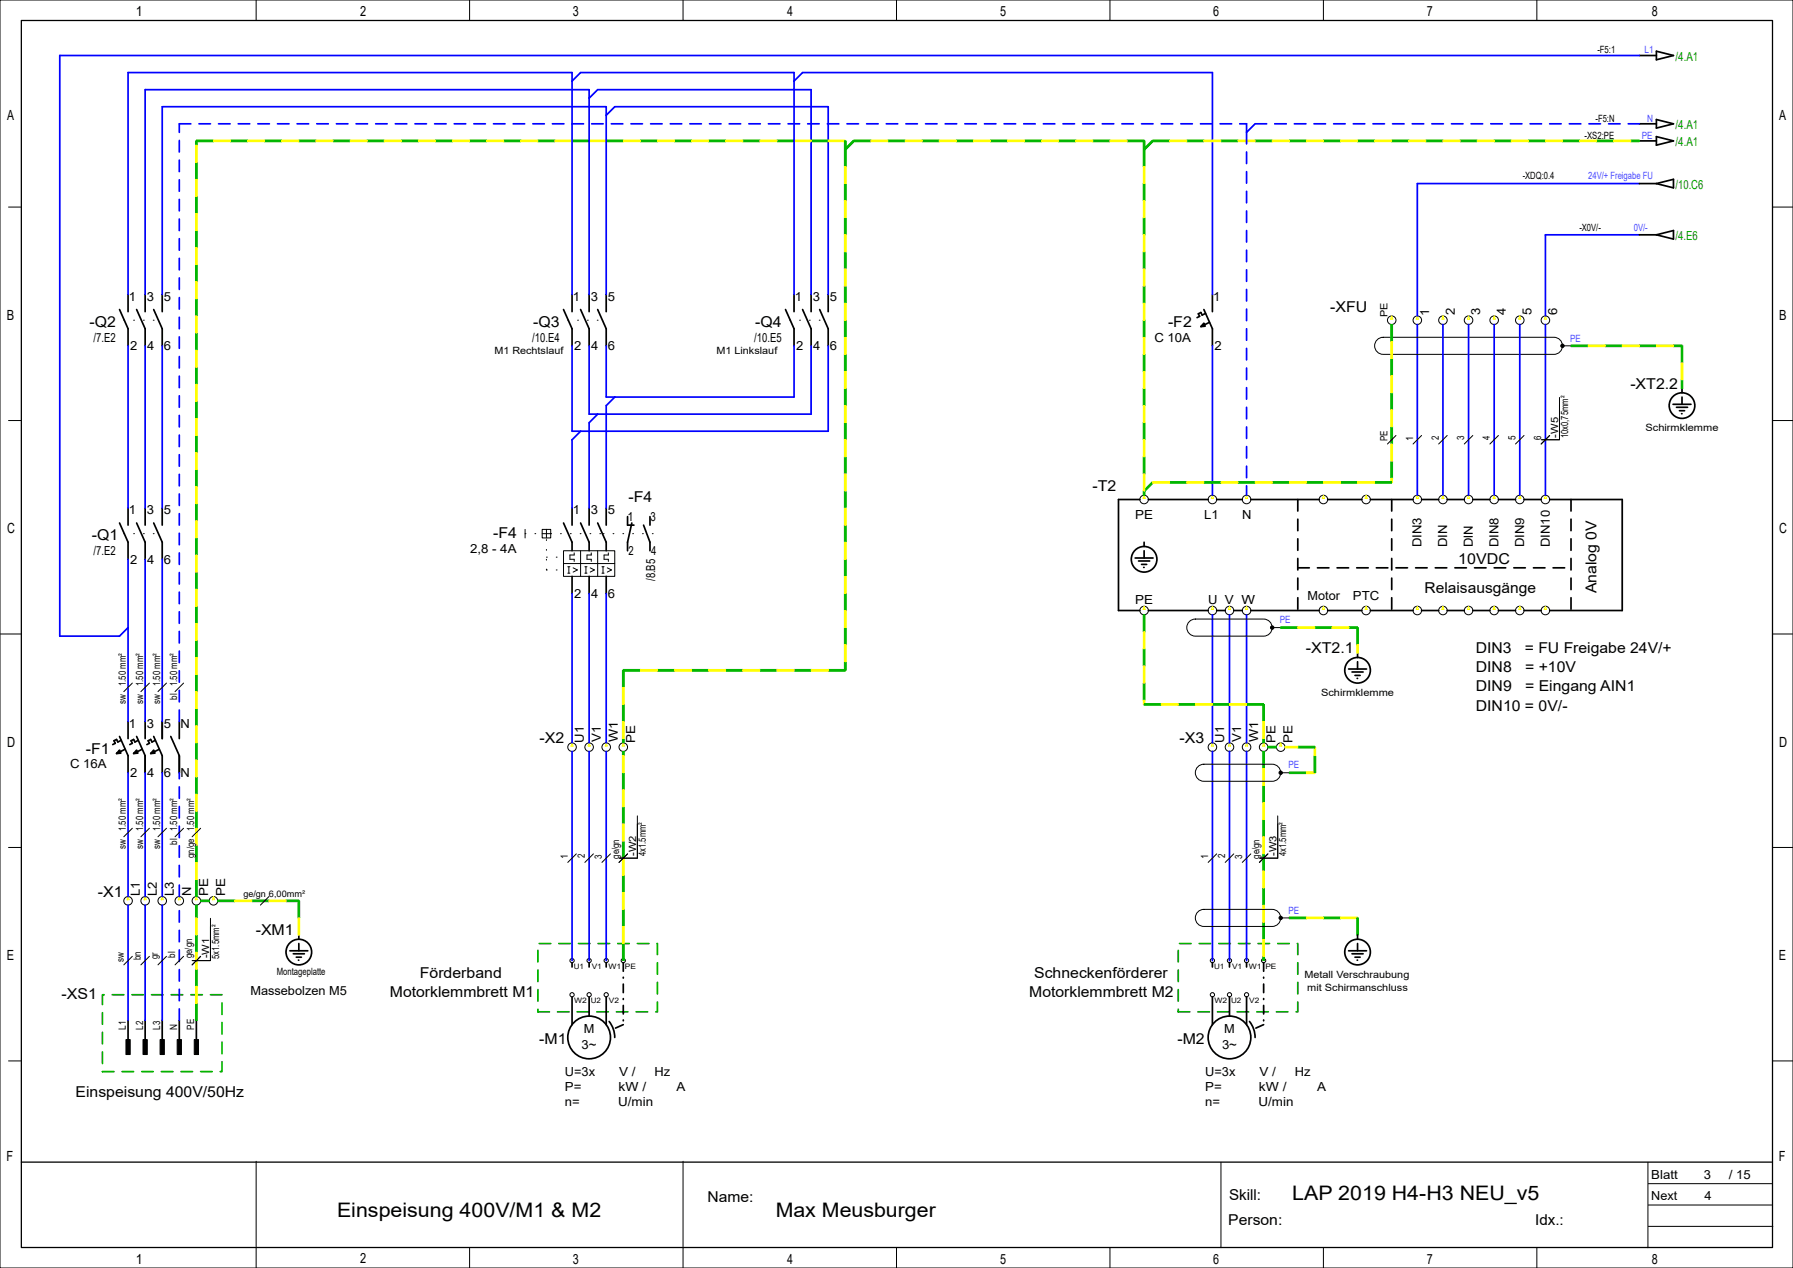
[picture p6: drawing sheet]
<svg xmlns="http://www.w3.org/2000/svg" width="420mm" height="297mm" viewBox="0 0 420 297" stroke-linecap="round" stroke-linejoin="round" font-family="sans-serif">
<g fill="none" stroke="#000" stroke-width=".23">
<path d="M0 0h420v297h-420zM60 0v4.8M110 0v4.8M160 0v4.8M210 0v4.8M260 0v4.8M310 0v4.8M360 0v4.8M2 48.5h2.9M415.2 48.5h4.8M322.6 79.6l.9-.5 .5-.1h40a2 2 0 0 1 2 2 2 2 0 0 1-2 2h-40a2 2 0 0 1-1.8-1.2 2 2 0 0 1 .4-2.2zM2 98.5h2.9"/>
<path d="M365.3 93.1v9.9h-4.3M366 81h2M415.2 98.5h4.8M327 102l-2 2M333 102l-2 2M339 102l-2 2M345 102l-2 2M351 102l-2 2M357 102l-2 2M363 102l-2 2M123 124v2M127 124h2v2h-2z"/>
<path d="M127 125h2M128 124v2M132 129h12v6h-12zM132 132h12M133 134.2h.5M133 132.7h.5M133.3 132.7v1.5M134.2 133l1.1 .5-1.1 .5M134.5 129.5v.5h-1v1h1v.5M136 129v6M137 134.2h.5M137 132.7h.5"/>
<path d="M137.2 132.7v1.5M138.3 133l.9 .5-.9 .5M138.5 129.5v.5h-1v1h1v.5M140 129v6M141 134.2h.5M141 132.7h.5M141.3 132.7v1.5M142.2 133l1 .5-1 .5M142.5 129.5v.5h-1v1h1v.5M.1 148.5h4.8M278.6 145.6l.9-.5 .5-.1h16a2 2 0 0 1 2 2 2 2 0 0 1-2 2h-16a2 2 0 0 1-1.8-1.2 2 2 0 0 1 .4-2.2zM298 147h2"/>
<path d="M415.2 148.5h4.7M31 160l-2 2M35 160l-2 2M39 160l-2 2M43 160l-2 2M280.6 179.6l.9-.5 .5-.1h16a2 2 0 0 1 2 2 2 2 0 0 1-2 2h-16a2 2 0 0 1-1.8-1.2 2 2 0 0 1 .4-2.2zM2 198.5h2.9M31 194l-2 2M35 194l-2 2M39 194l-2 2M43 194l-2 2M47 194l-2 2"/>
<path d="M135 200l-2 2M139 200l-2 2M143 200l-2 2M147 200l-2 2M149.3 191.1v9.9h-4.3M285 200l-2 2M289 200l-2 2M293 200l-2 2M297 200l-2 2M299.3 191.1v9.9h-4.3M300 181h2M415.2 198.5h4.8"/>
<path d="M49.3 215.1v9.9h-4.3M63 210l-2 2M280.6 213.6l.9-.5 .5-.1h16a2 2 0 0 1 2 2 2 2 0 0 1-2 2h-16a2 2 0 0 1-1.8-1.2 2 2 0 0 1 .4-2.2zM300 215h2M31 224l-2 2M35 224l-2 2M39 224l-2 2M43 224l-2 2M47 224l-2 2M2 248.5h2.9M415.2 248.5h4.8M60 272v20"/>
<path d="M160 272v20M286 272.3v20M386 272.3v20M386.1 277.3h29.1M60 292.2v4.8M110 292.2v4.8M160 292.2v4.8M210 292.2v4.8M260 292.2v4.8M310 292.2v4.8M360 292.2v4.8M386.1 287.3h29.2"/>
<path d="M386.1 282.3h29.1"/>
<circle cx="326" cy="75" r="1"/>
<circle cx="332" cy="75" r="1"/>
<circle cx="338" cy="75" r="1"/>
<circle cx="344" cy="75" r="1"/>
<circle cx="350" cy="75" r="1"/>
<circle cx="356" cy="75" r="1"/>
<circle cx="362" cy="75" r="1"/>
<circle cx="268" cy="117" r="1"/>
<circle cx="284" cy="117" r="1"/>
<circle cx="292" cy="117" r="1"/>
<circle cx="310" cy="117" r="1"/>
<circle cx="320" cy="117" r="1"/>
<circle cx="332" cy="117" r="1"/>
<circle cx="338" cy="117" r="1"/>
<circle cx="344" cy="117" r="1"/>
<circle cx="350" cy="117" r="1"/>
<circle cx="356" cy="117" r="1"/>
<circle cx="362" cy="117" r="1"/>
<circle cx="268" cy="143" r="1"/>
<circle cx="284" cy="143" r="1"/>
<circle cx="288" cy="143" r="1"/>
<circle cx="292" cy="143" r="1"/>
<circle cx="310" cy="143" r="1"/>
<circle cx="320" cy="143" r="1"/>
<circle cx="332" cy="143" r="1"/>
<circle cx="338" cy="143" r="1"/>
<circle cx="344" cy="143" r="1"/>
<circle cx="350" cy="143" r="1"/>
<circle cx="356" cy="143" r="1"/>
<circle cx="362" cy="143" r="1"/>
<circle cx="134" cy="175" r="1"/>
<circle cx="138" cy="175" r="1"/>
<circle cx="142" cy="175" r="1"/>
<circle cx="146" cy="175" r="1"/>
<circle cx="284" cy="175" r="1"/>
<circle cx="288" cy="175" r="1"/>
<circle cx="292" cy="175" r="1"/>
<circle cx="296" cy="175" r="1"/>
<circle cx="300" cy="175" r="1"/>
<circle cx="30" cy="211" r="1"/>
<circle cx="34" cy="211" r="1"/>
<circle cx="38" cy="211" r="1"/>
<circle cx="42" cy="211" r="1"/>
<circle cx="46" cy="211" r="1"/>
<circle cx="50" cy="211" r="1"/>
<circle cx="134" cy="233" r=".5"/>
<circle cx="134" cy="225" r=".5"/>
<circle cx="138" cy="233" r=".5"/>
<circle cx="138" cy="225" r=".5"/>
<circle cx="142" cy="233" r=".5"/>
<circle cx="142" cy="225" r=".5"/>
<circle cx="146" cy="225" r=".5"/>
<circle cx="284" cy="233" r=".5"/>
<circle cx="284" cy="225" r=".5"/>
<circle cx="288" cy="233" r=".5"/>
<circle cx="288" cy="225" r=".5"/>
<circle cx="292" cy="233" r=".5"/>
<circle cx="292" cy="225" r=".5"/>
<circle cx="296" cy="225" r=".5"/>
</g>
<path d="M5 4.8h410.2v287.4h-410.2zM5 272.2h410" fill="none" stroke="#000" stroke-width=".3"/>
<path d="M24 233h28v18h-28zM126 221h28v16h-28zM276 221h28v16h-28z" fill="none" stroke="#008000" stroke-width=".4" stroke-dasharray="2.7 1.9"/>
<path d="M304 117v26M326 117v26M368 117v26M304 133h64" fill="none" stroke="#000" stroke-width=".4" stroke-dasharray="2.7 1.9"/>
<g fill="none" stroke="#000" stroke-width=".4">
<path d="M384 13h4M388 12l4 1-4 1zM384 33h4M384 29h4M388 28l4 1-4 1zM388 32l4 1-4 1zM384 43h4M384 55h4M388 43l4-1v2zM388 55l4-1v2zM28 72.5l2 4.5v4M30 69v4"/>
<path d="M32 72.5l2 4.5v4M34 69v4M36 72.5l2 4.5v4M38 69v4M132 72.5l2 4.5v4M134 69v4M136 72.5l2 4.5v4M138 69v4M140 72.5l2 4.5v4M142 69v4M184 72.5l2 4.5v4M186 69v4"/>
<path d="M188 72.5l2 4.5v4M190 69v4M192 72.5l2 4.5v4M194 69v4M282 72.5l2 4.5v4M282.4 73.4l-.8 .4-.3-.6-.6 .3 .3 .6-.6 .3M283.3 75.5l-2 1M284 69v4M391.9 94.7h4.2M392.7 95.4h2.6M393.4 96.2h1.2M393.9 96.9h.1"/>
<path d="M394 91v1M394 93v1.7M30 119v4M34 119v4M38 119v4M134 119v4M138 119v4M142 119v4M267 117h-5v26h5M269 117h14M285 117h6M293 117h16"/>
<path d="M311 117h8M321 117h10M333 117h4M339 117h4M345 117h4M351 117h4M357 117h4M363 117h17v26h-17M28 122.5l2 4.5v4M32 122.5l2 4.5v4M36 122.5l2 4.5v4M132 122.5l2 4.5v2"/>
<path d="M134 135v4M136 122.5l2 4.5v2M138 135v4M140 122.5l2 4.5v2M142 135v4M147 121v2h1.5M148 122.5l-1 4.5v2M150.8 123l1.5 4v2M152.3 121v2M265.9 130.7h4.2M266.7 131.4h2.6M267.4 132.2h1.2"/>
<path d="M267.9 132.9h.1M268 127v1M268 129v1.7M269 143h14M285 143h2M289 143h2M293 143h16M311 143h8M315.9 156.7h4.2M316.7 157.4h2.6M317.4 158.2h1.2M317.9 158.9h.1"/>
<path d="M318 153v1M318 155v1.7M321 143h10M333 143h4M339 143h4M345 143h4M351 143h4M357 143h4M28 172.5l2 4.5v4M28.4 173.4l-.8 .4-.3-.6-.6 .3 .3 .6-.6 .3M29.3 175.5l-2 1M30 169v4"/>
<path d="M32 172.5l2 4.5v4M32.4 173.4l-.8 .4-.3-.6-.6 .3 .3 .6-.6 .3M33.3 175.5l-2 1M34 169v4M36 172.5l2 4.5v4M36.4 173.4l-.8 .4-.3-.6-.6 .3 .3 .6-.6 .3M37.3 175.5l-2 1M38 169v4M40 172.5l2 4.5v4M42 169v4M70 219v1M318 219v1"/>
<path d="M30 239v4.5M34 239v4.5M38 239v4.5M42 239v4.5M46 239v4.5M67.9 222.7h4.2M68.7 223.4h2.6M69.4 224.2h1.2M69.9 224.9h.1M70 221v1.7M134 225.5v1M134 233.5v6.5"/>
<path d="M138 225.5v1M138 233.5v4.5M142 225.5v1M142 233.5v6.5M142.7 239.3l.9 1.4 .4 2.3M284 225.5v1M284 233.5v6.5M288 225.5v1M288 233.5v4.5M292 225.5v1M292 233.5v6.5M292.7 239.3l1.1 2 .2 1.7"/>
<path d="M315.9 222.7h4.2M316.7 223.4h2.6M317.4 224.2h1.2M317.9 224.9h.1M318 221v1.7"/>
<circle cx="394" cy="95" r="3"/>
<circle cx="268" cy="131" r="3"/>
<circle cx="318" cy="157" r="3"/>
<circle cx="70" cy="223" r="3"/>
<circle cx="318" cy="223" r="3"/>
<circle cx="138" cy="243" r="5"/>
<circle cx="288" cy="243" r="5"/>
</g>
<g fill="#000" stroke="#000" stroke-width=".23">
<path d="M29.5 243.5h1v3.5h-1z" fill-rule="evenodd"/>
<path d="M33.5 243.5h1v3.5h-1z" fill-rule="evenodd"/>
<path d="M37.5 243.5h1v3.5h-1z" fill-rule="evenodd"/>
<path d="M41.5 243.5h1v3.5h-1z" fill-rule="evenodd"/>
<path d="M45.5 243.5h1v3.5h-1z" fill-rule="evenodd"/>
<circle cx="366" cy="81" r=".4"/>
<circle cx="298" cy="147" r=".4"/>
<circle cx="300" cy="181" r=".4"/>
<circle cx="300" cy="215" r=".4"/>
</g>
<g fill="none" stroke="#ff0" stroke-width=".23">
<path d="M45.8 34v4M45.9 34v4M46 34v4M46.1 34v4M46.2 34v4M50 33h4M50 32.9h4M50 33.1h4M50 33.2h4M50 32.8h4M58 33h4M58 32.9h4"/>
<path d="M58 33.1h4M58 33.2h4M58 32.8h4M66 33h4M66 32.9h4M66 33.1h4M66 33.2h4M66 32.8h4M74 33h4M74 32.9h4M74 33.1h4M74 33.2h4"/>
<path d="M74 32.8h4M82 33h4M82 32.9h4M82 33.1h4M82 33.2h4M82 32.8h4M90 33h4M90 32.9h4M90 33.1h4M90 33.2h4M90 32.8h4M98 33h4"/>
<path d="M98 32.9h4M98 33.1h4M98 33.2h4M98 32.8h4M106 33h4M106 32.9h4M106 33.1h4M106 33.2h4M106 32.8h4M114 33h4M114 32.9h4M114 33.1h4"/>
<path d="M114 33.2h4M114 32.8h4M122 33h4M122 32.9h4M122 33.1h4M122 33.2h4M122 32.8h4M130 33h4M130 32.9h4M130 33.1h4M130 33.2h4M130 32.8h4"/>
<path d="M138 33h4M138 32.9h4M138 33.1h4M138 33.2h4M138 32.8h4M146 33h4M146 32.9h4M146 33.1h4M146 33.2h4M146 32.8h4M154 33h4M154 32.9h4"/>
<path d="M154 33.1h4M154 33.2h4M154 32.8h4M162 33h4M162 32.9h4M162 33.1h4M162 33.2h4M162 32.8h4M170 33h4M170 32.9h4M170 33.1h4M170 33.2h4"/>
<path d="M170 32.8h4M178 33h4M178 32.9h4M178 33.1h4M178 33.2h4M178 32.8h4M186 33h4M186 32.9h4M186 33.1h4M186 33.2h4M186 32.8h4M194 33h4"/>
<path d="M194 32.9h4M194 33.1h4M194 33.2h4M194 32.8h4M197.8 39v4M197.9 39v4M198 39v4M198.1 39v4M198.2 39v4M204 33h4M204 32.9h4M204 33.1h4"/>
<path d="M204 33.2h4M204 32.8h4M212 33h4M212 32.9h4M212 33.1h4M212 33.2h4M212 32.8h4M220 33h4M220 32.9h4M220 33.1h4M220 33.2h4M220 32.8h4"/>
<path d="M228 33h4M228 32.9h4M228 33.1h4M228 33.2h4M228 32.8h4M236 33h4M236 32.9h4M236 33.1h4M236 33.2h4M236 32.8h4M244 33h4M244 32.9h4"/>
<path d="M244 33.1h4M244 33.2h4M244 32.8h4M252 33h4M252 32.9h4M252 33.1h4M252 33.2h4M252 32.8h4M260 33h4M260 32.9h4M260 33.1h4M260 33.2h4"/>
<path d="M260 32.8h4M267.8 39v4M267.9 39v4M268 39v4M268.1 39v4M268.2 39v4M274 33h4M274 32.9h4M274 33.1h4M274 33.2h4M274 32.8h4M282 33h4"/>
<path d="M282 32.9h4M282 33.1h4M282 33.2h4M282 32.8h4M290 33h4M290 32.9h4M290 33.1h4M290 33.2h4M290 32.8h4M298 33h4M298 32.9h4M298 33.1h4"/>
<path d="M298 33.2h4M298 32.8h4M306 33h4M306 32.9h4M306 33.1h4M306 33.2h4M306 32.8h4M314 33h4M314 32.9h4M314 33.1h4M314 33.2h4M314 32.8h4"/>
<path d="M322 33h4M322 32.9h4M322 33.1h4M322 33.2h4M322 32.8h4M330 33h4M330 32.9h4M330 33.1h4M330 33.2h4M330 32.8h4M338 33h4M338 32.9h4"/>
<path d="M338 33.1h4M338 33.2h4M338 32.8h4M346 33h4M346 32.9h4M346 33.1h4M346 33.2h4M346 32.8h4M354 33h4M354 32.9h4M354 33.1h4M354 33.2h4"/>
<path d="M354 32.8h4M362 33h4M362 32.9h4M362 33.1h4M362 33.2h4M362 32.8h4M370 33h4M370 32.9h4M370 33.1h4M370 33.2h4M370 32.8h4M378 33h4"/>
<path d="M378 32.9h4M378 33.1h4M378 33.2h4M378 32.8h4M45.8 42v4M45.8 50v4M45.8 58v4M45.9 42v4M45.9 50v4M45.9 58v4M46 42v4M46 50v4"/>
<path d="M46 58v4M46.1 42v4M46.1 50v4M46.1 58v4M46.2 42v4M46.2 50v4M46.2 58v4M197.8 47v4M197.8 55v4M197.9 47v4M197.9 55v4M198 47v4"/>
<path d="M198 55v4M198.1 47v4M198.1 55v4M198.2 47v4M198.2 55v4M267.8 47v4M267.8 55v4M267.9 47v4M267.9 55v4M268 47v4M268 55v4M268.1 47v4"/>
<path d="M268.1 55v4M268.2 47v4M268.2 55v4M45.8 66v4M45.8 74v4M45.9 66v4M45.9 74v4M46 66v4M46 74v4M46.1 66v4M46.1 74v4M46.2 66v4"/>
<path d="M46.2 74v4M197.8 63v4M197.8 71v4M197.8 79v4M197.9 63v4M197.9 71v4M197.9 79v4M198 63v4M198 71v4M198 79v4M198.1 63v4M198.1 71v4"/>
<path d="M198.1 79v4M198.2 63v4M198.2 71v4M198.2 79v4M267.8 63v4M267.8 71v4M267.8 79v4M267.9 63v4M267.9 71v4M267.9 79v4M268 63v4M268 71v4"/>
<path d="M268 79v4M268.1 63v4M268.1 71v4M268.1 79v4M268.2 63v4M268.2 71v4M268.2 79v4M326 74l.2 .8h-.4zM332 74l.2 .8h-.4zM338 74l.3 .8h-.5zM344 74l.3 .8h-.6zM350 74l.3 .8h-.6z"/>
<path d="M356 74l.2 .8h-.4zM362 74l.2 .8h-.5zM45.8 82v4M45.8 90v4M45.8 98v4M45.9 82v4M45.9 90v4M45.9 98v4M46 82v4M46 90v4M46 98v4M46.1 82v4"/>
<path d="M46.1 90v4M46.1 98v4M46.2 82v4M46.2 90v4M46.2 98v4M197.8 87v4M197.8 95v4M197.9 87v4M197.9 95v4M198 87v4M198 95v4M198.1 87v4"/>
<path d="M198.1 95v4M198.2 87v4M198.2 95v4M267.8 87v4M267.8 95v4M267.9 87v4M267.9 95v4M268 87v4M268 95v4M268.1 87v4M268.1 95v4M268.2 87v4"/>
<path d="M268.2 95v4M325.8 80v4M325.8 88v4M325.8 96v4M325.9 80v4M325.9 88v4M325.9 96v4M326 80v4M326 88v4M326 96v4M326.1 80v4M326.1 88v4"/>
<path d="M326.1 96v4M326.2 80v4M326.2 88v4M326.2 96v4M372 81h4M372 80.9h4M372 81.1h4M372 81.2h4M372 80.8h4M380 81h4M380 80.9h4M380 81.1h4"/>
<path d="M380 81.2h4M380 80.8h4M388 81h4M388 80.9h4M388 81.1h4M388 81.2h4M388 80.8h4M393.8 85v4M393.9 85v4M394 85v4M394.1 85v4M394.2 85v4"/>
<path d="M45.8 106v4M45.8 114v4M45.9 106v4M45.9 114v4M46 106v4M46 114v4M46.1 106v4M46.1 114v4M46.2 106v4M46.2 114v4M197.8 103v4M197.8 111v4"/>
<path d="M197.8 119v4M197.9 103v4M197.9 111v4M197.9 119v4M198 103v4M198 111v4M198 119v4M198.1 103v4M198.1 111v4M198.1 119v4M198.2 103v4M198.2 111v4"/>
<path d="M198.2 119v4M267.8 103v4M267.8 111v4M267.9 103v4M267.9 111v4M268 116l.3 .8h-.6zM268 103v4M268 111v4M268.1 103v4M268.1 111v4M268.2 103v4M268.2 111v4"/>
<path d="M270 113h4M270 113.1h4M270 112.9h4M270 112.8h4M270 113.2h4M278 113h4M278 113.1h4M278 112.9h4M278 112.8h4M278 113.2h4M284 116l.2 .8h-.4zM286 113h4"/>
<path d="M286 113.1h4M286 112.9h4M286 112.8h4M286 113.2h4M292 116l.2 .8h-.4zM294 113h4M294 113.1h4M294 112.9h4M294 112.8h4M294 113.2h4M302 113h4M302 113.1h4"/>
<path d="M302 112.9h4M302 112.8h4M302 113.2h4M310 116l.3 .8h-.6zM310 113h4M310 113.1h4M310 112.9h4M310 112.8h4M310 113.2h4M318 113h4M318 113.1h4M318 112.9h4"/>
<path d="M318 112.8h4M318 113.2h4M320 116l.2 .8h-.4zM325.8 104v4M325.8 112v1M325.9 104v4M325.9 112v1M326 104v4M326 112v1M326.1 104v4M326.1 112v1M326.2 104v4"/>
<path d="M326.2 112v1M332 116l.2 .8h-.4zM338 116l.3 .8h-.5zM344 116l.3 .8h-.6zM350 116l.3 .8h-.6zM356 116l.2 .8h-.4zM362 116l.2 .8h-.5zM45.8 122v4M45.8 130v4M45.8 138v4M45.9 122v4M45.9 130v4"/>
<path d="M45.9 138v4M46 122v4M46 130v4M46 138v4M46.1 122v4M46.1 130v4M46.1 138v4M46.2 122v4M46.2 130v4M46.2 138v4M197.8 127v4M197.8 135v4"/>
<path d="M197.9 127v4M197.9 135v4M198 127v4M198 135v4M198.1 127v4M198.1 135v4M198.2 127v4M198.2 135v4M45.8 146v4M45.8 154v4M45.9 146v4M45.9 154v4"/>
<path d="M46 146v4M46 154v4M46.1 146v4M46.1 154v4M46.2 146v4M46.2 154v4M150 157h4M150 157.1h4M150 156.9h4M150 156.8h4M150 157.2h4M158 157h4"/>
<path d="M158 157.1h4M158 156.9h4M158 156.8h4M158 157.2h4M166 157h4M166 157.1h4M166 156.9h4M166 156.8h4M166 157.2h4M174 157h4M174 157.1h4M174 156.9h4"/>
<path d="M174 156.8h4M174 157.2h4M182 157h4M182 157.1h4M182 156.9h4M182 156.8h4M182 157.2h4M190 157h4M190 157.1h4M190 156.9h4M190 156.8h4M190 157.2h4"/>
<path d="M197.8 143v4M197.8 151v4M197.9 143v4M197.9 151v4M198 143v4M198 151v4M198.1 143v4M198.1 151v4M198.2 143v4M198.2 151v4M267.8 148v4M267.8 156v4"/>
<path d="M267.9 148v4M267.9 156v4M268 142l.3 .8h-.6zM268 148v4M268 156v4M268.1 148v4M268.1 156v4M268.2 148v4M268.2 156v4M284 142l.2 .8h-.4zM288 142l.3 .8h-.6zM292 142l.2 .8h-.4z"/>
<path d="M304 147h4M304 146.9h4M304 147.1h4M304 147.2h4M304 146.8h4M310 142l.3 .8h-.6zM312 147h4M312 146.9h4M312 147.1h4M312 147.2h4M312 146.8h4M317.8 151v2"/>
<path d="M317.9 151v2M318 151v2M318.1 151v2M318.2 151v2M320 142l.2 .8h-.4zM332 142l.2 .8h-.4zM338 142l.3 .8h-.5zM344 142l.3 .8h-.6zM350 142l.3 .8h-.6zM356 142l.2 .8h-.4zM362 142l.2 .8h-.5zM45.8 162v4"/>
<path d="M45.8 170v4M45.8 178v4M45.9 162v4M45.9 170v4M45.9 178v4M46 162v4M46 170v4M46 178v4M46.1 162v4M46.1 170v4M46.1 178v4M46.2 162v4"/>
<path d="M46.2 170v4M46.2 178v4M134 174l.2 .8h-.4zM138 174l.3 .8h-.6zM142 174l.2 .8h-.5zM145.8 161v4M145.8 169v4M145.8 177v4M145.9 161v4M145.9 169v4M145.9 177v4M146 174l.3 .8h-.5z"/>
<path d="M146 161v4M146 169v4M146 177v4M146.1 161v4M146.1 169v4M146.1 177v4M146.2 161v4M146.2 169v4M146.2 177v4M267.8 164v1M267.9 164v1M268 164v1"/>
<path d="M268.1 164v1M268.2 164v1M272 165h4M272 164.9h4M272 165.1h4M272 165.2h4M272 164.8h4M280 165h4M280 164.9h4M280 165.1h4M280 165.2h4M280 164.8h4"/>
<path d="M284 174l.2 .8h-.4zM288 174l.3 .8h-.6zM288 165h4M288 164.9h4M288 165.1h4M288 165.2h4M288 164.8h4M292 174l.2 .8h-.4zM295.8 169v4M295.8 180v4M295.9 169v4M295.9 180v4"/>
<path d="M296 174l.3 .8h-.6zM296 169v4M296 180v4M296.1 169v4M296.1 180v4M296.2 169v4M296.2 180v4M300 174l.2 .8h-.5zM301 175h3M301 175.1h3M301 174.9h3M301 174.8h3"/>
<path d="M301 175.2h3M307.8 175v2M307.9 175v2M308 175v2M308.1 175v2M308.2 175v2M45.8 186v4M45.8 194v4M45.9 186v4M45.9 194v4M46 186v4M46 194v4"/>
<path d="M46.1 186v4M46.1 194v4M46.2 186v4M46.2 194v4M145.8 185v4M145.8 193v4M145.9 185v4M145.9 193v4M146 185v4M146 193v4M146.1 185v4M146.1 193v4"/>
<path d="M146.2 185v4M146.2 193v4M295.8 188v4M295.8 196v4M295.9 188v4M295.9 196v4M296 188v4M296 196v4M296.1 188v4M296.1 196v4M296.2 188v4M296.2 196v4"/>
<path d="M306 181h2M306 180.9h2M306 181.1h2M306 181.2h2M306 180.8h2M30 210l.2 .8h-.5zM34 210l.2 .8h-.4zM38 210l.2 .8h-.4zM42 210l.3 .8h-.6zM45.8 202v4M45.8 215v4M45.9 202v4"/>
<path d="M45.9 215v4M46 210l.2 .8h-.5zM46 202v4M46 215v4M46.1 202v4M46.1 215v4M46.2 202v4M46.2 215v4M50 210l.3 .8h-.5zM55 211h4M55 210.9h4M55 211.1h4"/>
<path d="M55 211.2h4M55 210.8h4M63 211h4M63 210.9h4M63 211.1h4M63 211.2h4M63 210.8h4M69.8 215v4M69.9 215v4M70 215v4M70.1 215v4M70.2 215v4"/>
<path d="M145.8 201v4M145.8 209v4M145.8 217v4M145.9 201v4M145.9 209v4M145.9 217v4M146 201v4M146 209v4M146 217v4M146.1 201v4M146.1 209v4M146.1 217v4"/>
<path d="M146.2 201v4M146.2 209v4M146.2 217v4M295.8 204v4M295.8 212v4M295.8 220v4M295.9 204v4M295.9 212v4M295.9 220v4M296 204v4M296 212v4M296 220v4"/>
<path d="M296.1 204v4M296.1 212v4M296.1 220v4M296.2 204v4M296.2 212v4M296.2 220v4M306 215h4M306 214.9h4M306 215.1h4M306 215.2h4M306 214.8h4M314 215h4"/>
<path d="M314 214.9h4M314 215.1h4M314 215.2h4M314 214.8h4M45.8 223v4M45.8 231v4M45.9 223v4M45.9 231v4M46 223v4M46 231v4M46.1 223v4M46.1 231v4"/>
<path d="M46.2 223v4M46.2 231v4"/>
</g>
<g fill="none" stroke="#00f" stroke-width=".4">
<path d="M134 19l2-2h50v52M186 19l2-2h96v52M384 13h-370v136h14l2-2M138 23l2-2h50v48M142 27l2-2h50v44M384 43h-52v31M384 55h-22v19M30 69v-52h104v52M34 69v-48h104v48M38 69v-44h104v44M332 76v40M338 76v40"/>
<path d="M344 76v40M350 76v40M356 76v40M362 76v40M30 81v38M34 81v38M38 81v38M134 81v20h60v-20M138 81v16h52v-16M140 97l-2 2v20M142 81v12h44v-12M144 93l-2 2v24"/>
<path d="M284 81v35M136 101l-2 2v16M30 131v38M34 131v38M38 131v38M134 139v35M138 139v35M142 139v35M284 144v30M288 144v30M292 144v30M134 176v49"/>
<path d="M138 176v49M142 176v49M284 176v49M288 176v49M292 176v49M30 181v29M34 181v29M38 181v29M30 212v27M34 212v27M38 212v27"/>
</g>
<path d="M42 29h250M292 31l2-2M292 29v2M292 31v85M294 29h90M42 169v-140M42 210v-29M42 239v-27" fill="none" stroke="#00f" stroke-width=".4" stroke-dasharray="2.7 1.9"/>
<g fill="none" stroke="#00b600" stroke-width=".23">
<path d="M45.8 33v1M45.8 38v4M45.9 33v1M45.9 38v4M46 38v4M46 32.9h4M46 33.1h4M46 33.2h4M46 32.8h4M46.1 33v1M46.1 38v4M46.2 33v1"/>
<path d="M46.2 38v4M50 33h-4v1M54 33h4M54 32.9h4M54 33.1h4M54 33.2h4M54 32.8h4M62 33h4M62 32.9h4M62 33.1h4M62 33.2h4M62 32.8h4"/>
<path d="M70 33h4M70 32.9h4M70 33.1h4M70 33.2h4M70 32.8h4M78 33h4M78 32.9h4M78 33.1h4M78 33.2h4M78 32.8h4M86 33h4M86 32.9h4"/>
<path d="M86 33.1h4M86 33.2h4M86 32.8h4M94 33h4M94 32.9h4M94 33.1h4M94 33.2h4M94 32.8h4M102 33h4M102 32.9h4M102 33.1h4M102 33.2h4"/>
<path d="M102 32.8h4M110 33h4M110 32.9h4M110 33.1h4M110 33.2h4M110 32.8h4M118 33h4M118 32.9h4M118 33.1h4M118 33.2h4M118 32.8h4M126 33h4"/>
<path d="M126 32.9h4M126 33.1h4M126 33.2h4M126 32.8h4M134 33h4M134 32.9h4M134 33.1h4M134 33.2h4M134 32.8h4M142 33h4M142 32.9h4M142 33.1h4"/>
<path d="M142 33.2h4M142 32.8h4M150 33h4M150 32.9h4M150 33.1h4M150 33.2h4M150 32.8h4M158 33h4M158 32.9h4M158 33.1h4M158 33.2h4M158 32.8h4"/>
<path d="M166 33h4M166 32.9h4M166 33.1h4M166 33.2h4M166 32.8h4M174 33h4M174 32.9h4M174 33.1h4M174 33.2h4M174 32.8h4M182 33h4M182 32.9h4"/>
<path d="M182 33.1h4M182 33.2h4M182 32.8h4M190 33h4M190 32.9h4M190 33.1h4M190 33.2h4M190 32.8h4M197.8 33v6M197.9 33v6M198 33v6M198.1 33v6"/>
<path d="M198.2 33v6M199.8 32.9l-1.9 2M199.9 32.9l-2 2M200 32.9h4M200 33.1h4M200 33.2h4M200 32.8h4M200.1 33.1l-2 2M200.1 33.2l-2 1.9M204 33h-4l-2 2M208 33h4M208 32.9h4"/>
<path d="M208 33.1h4M208 33.2h4M208 32.8h4M216 33h4M216 32.9h4M216 33.1h4M216 33.2h4M216 32.8h4M224 33h4M224 32.9h4M224 33.1h4M224 33.2h4"/>
<path d="M224 32.8h4M232 33h4M232 32.9h4M232 33.1h4M232 33.2h4M232 32.8h4M240 33h4M240 32.9h4M240 33.1h4M240 33.2h4M240 32.8h4M248 33h4"/>
<path d="M248 32.9h4M248 33.1h4M248 33.2h4M248 32.8h4M256 33h4M256 32.9h4M256 33.1h4M256 33.2h4M256 32.8h4M264 33h4v6M264 32.9h4M264 33.1h4"/>
<path d="M264 33.2h4M264 32.8h4M267.8 33v6M267.9 33v6M268.1 33v6M268.2 33v6M269.8 32.9l-1.9 2M269.9 32.9l-2 2M270 33l-2 2M270 33h4M270 32.9h4M270 33.2h4"/>
<path d="M270 32.8h4M270.1 33.2l-2 1.9M274 33.1h-4l-1.9 2M278 33h4M278 32.9h4M278 33.1h4M278 33.2h4M278 32.8h4M286 33h4M286 32.9h4M286 33.1h4M286 33.2h4"/>
<path d="M286 32.8h4M294 33h4M294 32.9h4M294 33.1h4M294 33.2h4M294 32.8h4M302 33h4M302 32.9h4M302 33.1h4M302 33.2h4M302 32.8h4M310 33h4"/>
<path d="M310 32.9h4M310 33.1h4M310 33.2h4M310 32.8h4M318 33h4M318 32.9h4M318 33.1h4M318 33.2h4M318 32.8h4M326 33h4M326 32.9h4M326 33.1h4"/>
<path d="M326 33.2h4M326 32.8h4M334 33h4M334 32.9h4M334 33.1h4M334 33.2h4M334 32.8h4M342 33h4M342 32.9h4M342 33.1h4M342 33.2h4M342 32.8h4"/>
<path d="M350 33h4M350 32.9h4M350 33.1h4M350 33.2h4M350 32.8h4M358 33h4M358 32.9h4M358 33.1h4M358 33.2h4M358 32.8h4M366 33h4M366 32.9h4"/>
<path d="M366 33.1h4M366 33.2h4M366 32.8h4M374 33h4M374 32.9h4M374 33.1h4M374 33.2h4M374 32.8h4M382 33h2M382 32.9h2M382 33.1h2M382 33.2h2"/>
<path d="M382 32.8h2M45.8 46v4M45.8 54v4M45.9 46v4M45.9 54v4M46 46v4M46 54v4M46.1 46v4M46.1 54v4M46.2 46v4M46.2 54v4M197.8 43v4"/>
<path d="M197.8 51v4M197.8 59v4M197.9 43v4M197.9 51v4M197.9 59v4M198 43v4M198 51v4M198 59v4M198.1 43v4M198.1 51v4M198.1 59v4M198.2 43v4"/>
<path d="M198.2 51v4M198.2 59v4M267.8 43v4M267.8 51v4M267.8 59v4M267.9 43v4M267.9 51v4M267.9 59v4M268 43v4M268 51v4M268 59v4M268.1 43v4"/>
<path d="M268.1 51v4M268.1 59v4M268.2 43v4M268.2 51v4M268.2 59v4M45.8 62v4M45.8 70v4M45.8 78v4M45.9 62v4M45.9 70v4M45.9 78v4M46 62v4"/>
<path d="M46 70v4M46 78v4M46.1 62v4M46.1 70v4M46.1 78v4M46.2 62v4M46.2 70v4M46.2 78v4M197.8 67v4M197.8 75v4M197.9 67v4M197.9 75v4"/>
<path d="M198 67v4M198 75v4M198.1 67v4M198.1 75v4M198.2 67v4M198.2 75v4M267.8 67v4M267.8 75v4M267.9 67v4M267.9 75v4M268 67v4M268 75v4"/>
<path d="M268.1 67v4M268.1 75v4M268.2 67v4M268.2 75v4M325.8 76v4M325.9 76v4M326 76v4M326.1 76v4M326.2 76v4M45.8 86v4M45.8 94v4M45.9 86v4"/>
<path d="M45.9 94v4M46 86v4M46 94v4M46.1 86v4M46.1 94v4M46.2 86v4M46.2 94v4M197.8 83v4M197.8 91v4M197.8 99v4M197.9 83v4M197.9 91v4"/>
<path d="M197.9 99v4M198 83v4M198 91v4M198 99v4M198.1 83v4M198.1 91v4M198.1 99v4M198.2 83v4M198.2 91v4M198.2 99v4M267.8 83v4M267.8 91v4"/>
<path d="M267.8 99v4M267.9 83v4M267.9 91v4M267.9 99v4M268 83v4M268 91v4M268 99v4M268.1 83v4M268.1 91v4M268.1 99v4M268.2 83v4M268.2 91v4"/>
<path d="M268.2 99v4M325.8 84v4M325.8 92v4M325.9 84v4M325.9 92v4M326 84v4M326 92v4M326.1 84v4M326.1 92v4M326.2 84v4M326.2 92v4M368 81h4"/>
<path d="M368 80.9h4M368 81.1h4M368 81.2h4M368 80.8h4M376 81h4M376 80.9h4M376 81.1h4M376 81.2h4M376 80.8h4M384 81h4M384 80.9h4M384 81.1h4"/>
<path d="M384 81.2h4M384 80.8h4M392 81h2v4M392 80.9h2M392 81.1h2M392 81.2h2M392 80.8h2M393.8 81v4M393.8 89v2M393.9 81v4M393.9 89v2M394 89v2"/>
<path d="M394.1 81v4M394.1 89v2M394.2 81v4M394.2 89v2M45.8 102v4M45.8 110v4M45.8 118v4M45.9 102v4M45.9 110v4M45.9 118v4M46 102v4M46 110v4"/>
<path d="M46 118v4M46.1 102v4M46.1 110v4M46.1 118v4M46.2 102v4M46.2 110v4M46.2 118v4M197.8 107v4M197.8 115v4M197.9 107v4M197.9 115v4M198 107v4"/>
<path d="M198 115v4M198.1 107v4M198.1 115v4M198.2 107v4M198.2 115v4M267.8 107v4M267.8 115v1M267.9 107v4M267.9 115v1M268 107v4M268 115v1M268.1 107v4"/>
<path d="M268.1 115v1M268.2 107v4M268.2 115v1M269.9 112.9l-2 1.9M269.9 112.9l-2 2M270 113l-2 2M270.1 113.1l-2 2M270.1 113.1l-1.9 2M274 113h4M274 113.1h4M274 112.9h4M274 112.8h4"/>
<path d="M274 113.2h4M282 113h4M282 113.1h4M282 112.9h4M282 112.8h4M282 113.2h4M290 113h4M290 113.1h4M290 112.9h4M290 112.8h4M290 113.2h4M298 113h4"/>
<path d="M298 113.1h4M298 112.9h4M298 112.8h4M298 113.2h4M306 113h4M306 113.1h4M306 112.9h4M306 112.8h4M306 113.2h4M314 113h4M314 113.1h4M314 112.9h4"/>
<path d="M314 112.8h4M314 113.2h4M322 113h4M322 113.1h4M322 112.9h4M322 112.8h4M322 113.2h4M325.8 100v4M325.8 108v4M325.9 100v4M325.9 108v4M326 100v4"/>
<path d="M326 108v4M326.1 100v4M326.1 108v4M326.2 100v4M326.2 108v4M45.8 126v4M45.8 134v4M45.9 126v4M45.9 134v4M46 126v4M46 134v4M46.1 126v4"/>
<path d="M46.1 134v4M46.2 126v4M46.2 134v4M197.8 123v4M197.8 131v4M197.8 139v4M197.9 123v4M197.9 131v4M197.9 139v4M198 123v4M198 131v4M198 139v4"/>
<path d="M198.1 123v4M198.1 131v4M198.1 139v4M198.2 123v4M198.2 131v4M198.2 139v4M45.8 142v4M45.8 150v4M45.8 158v4M45.9 142v4M45.9 150v4M45.9 158v4"/>
<path d="M46 142v4M46 150v4M46 158v4M46.1 142v4M46.1 150v4M46.1 158v4M46.2 142v4M46.2 150v4M46.2 158v4M145.8 157v4M145.9 157v4M146 157.1h4"/>
<path d="M146 156.9h4M146 156.8h4M146 157.2h4M146.1 157v4M146.2 157v4M150 157h-4v4M154 157h4M154 157.1h4M154 156.9h4M154 156.8h4M154 157.2h4M162 157h4"/>
<path d="M162 157.1h4M162 156.9h4M162 156.8h4M162 157.2h4M170 157h4M170 157.1h4M170 156.9h4M170 156.8h4M170 157.2h4M178 157h4M178 157.1h4M178 156.9h4"/>
<path d="M178 156.8h4M178 157.2h4M186 157h4M186 157.1h4M186 156.9h4M186 156.8h4M186 157.2h4M194 157.1h4M194 156.9h4M194 156.8h4M194 157.2h4M197.8 147v4"/>
<path d="M197.8 155v2M197.9 147v4M197.9 155v2M198 147v4M198 155v2h-4M198.1 147v4M198.1 155v2M198.2 147v4M198.2 155v2M267.8 144v4M267.8 152v4M267.9 144v4"/>
<path d="M267.9 152v4M268 144v4M268 152v4M268.1 144v4M268.1 152v4M268.2 144v4M268.2 152v4M300 147h4M300 146.9h4M300 147.1h4M300 147.2h4M300 146.8h4"/>
<path d="M308 147h4M308 146.9h4M308 147.1h4M308 147.2h4M308 146.8h4M316 147h2v4M316 146.9h2M316 147.1h2M316 147.2h2M316 146.8h2M317.8 147v4M317.9 147v4"/>
<path d="M318.1 147v4M318.2 147v4M45.8 166v4M45.8 174v4M45.9 166v4M45.9 174v4M46 166v4M46 174v4M46.1 166v4M46.1 174v4M46.2 166v4M46.2 174v4"/>
<path d="M145.8 165v4M145.8 173v1M145.8 176v1M145.9 165v4M145.9 173v1M145.9 176v1M146 165v4M146 173v1M146 176v1M146.1 165v4M146.1 173v1M146.1 176v1"/>
<path d="M146.2 165v4M146.2 173v1M146.2 176v1M267.8 160v4M267.9 160v4M268 160v4M268 165h4M268 164.9h4M268 165.1h4M268 165.2h4M268 164.8h4M268.1 160v4"/>
<path d="M268.2 160v4M276 165h4M276 164.9h4M276 165.1h4M276 165.2h4M276 164.8h4M284 165h4M284 164.9h4M284 165.1h4M284 165.2h4M284 164.8h4M292 165h4v4"/>
<path d="M292 164.9h4M292 165.1h4M292 165.2h4M292 164.8h4M295.8 165v4M295.8 173v1M295.8 176v4M295.9 165v4M295.9 173v1M295.9 176v4M296 173v1M296 176v4"/>
<path d="M296.1 165v4M296.1 173v1M296.1 176v4M296.2 165v4M296.2 173v1M296.2 176v4M297 175h2M297 174.9h2M297 175.1h2M297 175.2h2M297 174.8h2M304 175h4"/>
<path d="M304 174.9h4M304 175.1h4M304 175.2h4M304 174.8h4M307.8 177v4M307.9 177v4M308 177v4M308.1 177v4M308.2 177v4M45.8 182v4M45.8 190v4M45.8 198v4"/>
<path d="M45.9 182v4M45.9 190v4M45.9 198v4M46 182v4M46 190v4M46 198v4M46.1 182v4M46.1 190v4M46.1 198v4M46.2 182v4M46.2 190v4M46.2 198v4"/>
<path d="M145.8 181v4M145.8 189v4M145.8 197v4M145.9 181v4M145.9 189v4M145.9 197v4M146 181v4M146 189v4M146 197v4M146.1 181v4M146.1 189v4M146.1 197v4"/>
<path d="M146.2 181v4M146.2 189v4M146.2 197v4M295.8 184v4M295.8 192v4M295.8 200v4M295.9 184v4M295.9 192v4M295.9 200v4M296 184v4M296 192v4M296 200v4"/>
<path d="M296.1 184v4M296.1 192v4M296.1 200v4M296.2 184v4M296.2 192v4M296.2 200v4M302 181h4M302 180.9h4M302 181.1h4M302 181.2h4M302 180.8h4M45.8 206v4"/>
<path d="M45.8 212v3M45.8 219v4M45.9 206v4M45.9 212v3M45.9 219v4M46 206v4M46 212v3M46 219v4M46.1 206v4M46.1 212v3M46.1 219v4M46.2 206v4"/>
<path d="M46.2 212v3M46.2 219v4M47 211h2M47 210.9h2M47 211.1h2M47 211.2h2M47 210.8h2M51 211h4M51 210.9h4M51 211.1h4M51 211.2h4M51 210.8h4"/>
<path d="M59 211h4M59 210.9h4M59 211.1h4M59 211.2h4M59 210.8h4M67 211h3v4M67 210.9h3M67 211.1h3M67 211.2h3M67 210.8h3M69.8 211v4M69.9 211v4"/>
<path d="M70.1 211v4M70.2 211v4M145.8 205v4M145.8 213v4M145.9 205v4M145.9 213v4M146 205v4M146 213v4M146.1 205v4M146.1 213v4M146.2 205v4M146.2 213v4"/>
<path d="M295.8 208v4M295.8 216v4M295.9 208v4M295.9 216v4M296 208v4M296 216v4M296.1 208v4M296.1 216v4M296.2 208v4M296.2 216v4M302 215h4M302 214.9h4"/>
<path d="M302 215.1h4M302 215.2h4M302 214.8h4M310 215h4M310 214.9h4M310 215.1h4M310 215.2h4M310 214.8h4M317.8 215v4M317.9 215v4M318 215v4M318.1 215v4"/>
<path d="M318.2 215v4M45.8 227v4M45.8 235v4M45.9 227v4M45.9 235v4M46 227v4M46 235v4M46.1 227v4M46.1 235v4M46.2 227v4M46.2 235v4M145.8 221v4"/>
<path d="M145.9 221v4M146 221v4M146.1 221v4M146.2 221v4M295.8 224v1M295.9 224v1M296 224v1M296.1 224v1M296.2 224v1"/>
</g>
<path d="M282 75.7l.3 .7-1 .1zM28 175.7l.3 .7-1 .1zM32 175.7l.3 .7-1 .1zM36 175.7l.3 .7-1 .1z" fill="#000" stroke="#000" stroke-width=".4"/>
<path d="M29 75h8M133 75h8M185 75h8M29 125h8M123 125h4M128 133.5v-7.5M128 130.5h4M128 133.5h4M129 125h12M153 125h-12" fill="none" stroke="#000" stroke-width=".23" stroke-dasharray=".2 2.1"/>
<path d="M146 225.5v14.5M296 225.5v14.5M146 240l-2.3 1M296 240l-2.3 1" fill="none" stroke="#000" stroke-width=".4" stroke-dasharray="2 1.4 .2 1.4"/>
<g font-size="4.7">
<text x="302.7" y="281">LAP 2019 H4-H3 NEU_v5</text>
<text x="78.9" y="285">Einspeisung 400V/M1 &amp; M2</text>
<text x="181.7" y="285">Max Meusburger</text>
</g>
<g font-size="3.5">
<text x="21" y="76.5">-Q2</text>
<text x="124.9" y="76.5">-Q3</text>
<text x="176.9" y="76.5">-Q4</text>
<text x="273.6" y="76.5">-F2</text>
<text x="311.6" y="73">-XFU</text>
<text x="381.9" y="91">-XT2.2</text>
<text x="147.2" y="117.5">-F4</text>
<text x="255.9" y="115">-T2</text>
<text x="21.5" y="126.5">-Q1</text>
<text x="115.5" y="126">-F4</text>
<text x="341.6" y="132">10VDC</text>
<text x="333.7" y="139">Relaisausgänge</text>
<text x="374" y="139" transform="rotate(-90 374 139)">Analog 0V</text>
<text x="305.9" y="153">-XT2.1</text>
<text x="345.7" y="153">DIN3</text>
<text x="357.2" y="153">= FU Freigabe 24V/+</text>
<text x="345.7" y="157.5">DIN8</text>
<text x="345.7" y="162">DIN9</text>
<text x="357.2" y="162">= Eingang AIN1</text>
<text x="357.2" y="157.5">= +10V</text>
<text x="345.7" y="166.4">DIN10 = 0V/-</text>
<text x="20.1" y="176.5">-F1</text>
<text x="126.4" y="174">-X2</text>
<text x="276.3" y="174">-X3</text>
<text x="22.9" y="210">-X1</text>
<text x="59.9" y="219">-XM1</text>
<text x="14.4" y="234">-XS1</text>
<text x="91.4" y="233.5">Motorklemmbrett M1</text>
<text x="98.3" y="229">Förderband</text>
<text x="241.1" y="233.5">Motorklemmbrett M2</text>
<text x="242.3" y="229">Schneckenförderer</text>
<text x="126.3" y="244.5">-M1</text>
<text x="275.8" y="244.5">-M2</text>
<text x="17.7" y="257">Einspeisung 400V/50Hz</text>
<text x="165.7" y="281.5">Name:</text>
<text x="287.9" y="281">Skill:</text>
<text x="287.7" y="287">Person:</text>
<text x="359.6" y="287">Idx.:</text>
</g>
<g font-size="3.3">
<text x="31.8" y="3.8">1</text>
<text x="84.3" y="3.7">2</text>
<text x="134.2" y="3.8">3</text>
<text x="184.4" y="3.8">4</text>
<text x="234.3" y="3.8">5</text>
<text x="284.2" y="3.8">6</text>
<text x="334.2" y="3.8">7</text>
<text x="386.9" y="3.8">8</text>
<text x="1.7" y="28.1">A</text>
<text x="416.8" y="28.1">A</text>
<text x="1.6" y="74.9">B</text>
<text x="416.7" y="74.9">B</text>
<text x="1.7" y="124.9">C</text>
<text x="416.8" y="124.9">C</text>
<text x="1.7" y="174.9">D</text>
<text x="416.8" y="174.9">D</text>
<text x="1.6" y="224.9">E</text>
<text x="416.7" y="224.9">E</text>
<text x="1.6" y="271.9">F</text>
<text x="416.7" y="271.9">F</text>
<text x="31.8" y="296">1</text>
<text x="84.3" y="295.9">2</text>
<text x="134.2" y="296">3</text>
<text x="184.4" y="296">4</text>
<text x="234.3" y="296">5</text>
<text x="284.2" y="296">6</text>
<text x="334.2" y="296">7</text>
<text x="386.9" y="296">8</text>
</g>
<g font-size="2.9" fill="#008000">
<text x="392.5" y="14.3">/4.A1</text>
<text x="392.5" y="34.3">/4.A1</text>
<text x="392.5" y="30.2">/4.A1</text>
<text x="392.5" y="44.2">/10.C6</text>
<text x="392.5" y="56.3">/4.E6</text>
</g>
<g font-size="2.9">
<text x="30.2" y="70.5">1</text>
<text x="34.4" y="70.5">3</text>
<text x="38.4" y="70.5">5</text>
<text x="134.2" y="70.5">1</text>
<text x="138.4" y="70.5">3</text>
<text x="142.4" y="70.5">5</text>
<text x="186.2" y="70.5">1</text>
<text x="190.4" y="70.5">3</text>
<text x="194.4" y="70.5">5</text>
<text x="284.2" y="70.5">1</text>
<text x="334.8" y="74.1" transform="rotate(-90 334.8 74.1)">1</text>
<text x="340.8" y="73.7" transform="rotate(-90 340.8 73.7)">2</text>
<text x="346.7" y="73.9" transform="rotate(-90 346.7 73.9)">3</text>
<text x="352.7" y="73.7" transform="rotate(-90 352.7 73.7)">4</text>
<text x="358.8" y="73.9" transform="rotate(-90 358.8 73.9)">5</text>
<text x="364.8" y="73.9" transform="rotate(-90 364.8 73.9)">6</text>
<text x="21.9" y="80">/7.E2</text>
<text x="30.5" y="82">2</text>
<text x="34.5" y="82">4</text>
<text x="38.4" y="82">6</text>
<text x="124.7" y="80">/10.E4</text>
<text x="134.5" y="82">2</text>
<text x="138.5" y="82">4</text>
<text x="142.4" y="82">6</text>
<text x="176.7" y="80">/10.E5</text>
<text x="186.5" y="82">2</text>
<text x="190.5" y="82">4</text>
<text x="194.4" y="82">6</text>
<text x="270.4" y="80">C 10A</text>
<text x="284.5" y="82">2</text>
<text x="30.2" y="120.5">1</text>
<text x="34.4" y="120.5">3</text>
<text x="38.4" y="120.5">5</text>
<text x="134.2" y="120.5">1</text>
<text x="138.4" y="120.5">3</text>
<text x="142.4" y="120.5">5</text>
<text x="146.9" y="122">1</text>
<text x="152.4" y="122">3</text>
<text x="265.9" y="121.5">PE</text>
<text x="282.1" y="121.5">L1</text>
<text x="291" y="121.5">N</text>
<text x="21.9" y="130">/7.E2</text>
<text x="30.5" y="132">2</text>
<text x="34.5" y="132">4</text>
<text x="38.4" y="132">6</text>
<text x="110.1" y="129.5">2,8 - 4A</text>
<text x="147.3" y="130">2</text>
<text x="152.5" y="130">4</text>
<text x="333" y="128.2" transform="rotate(-90 333 128.2)">DIN3</text>
<text x="339" y="128.2" transform="rotate(-90 339 128.2)">DIN</text>
<text x="345" y="128.2" transform="rotate(-90 345 128.2)">DlN</text>
<text x="351" y="128.2" transform="rotate(-90 351 128.2)">DIN8</text>
<text x="357" y="128.2" transform="rotate(-90 357 128.2)">DIN9</text>
<text x="363" y="128.2" transform="rotate(-90 363 128.2)">DIN10</text>
<text x="153.5" y="136.1" transform="rotate(-90 153.5 136.1)">/8.B5</text>
<text x="134.5" y="140">2</text>
<text x="138.5" y="140">4</text>
<text x="142.4" y="140">6</text>
<text x="265.9" y="141.5">PE</text>
<text x="283" y="141.5">U V W</text>
<text x="306.3" y="140.5">Motor</text>
<text x="316.9" y="140.5">PTC</text>
<text x="30.2" y="170.5">1</text>
<text x="34.4" y="170.5">3</text>
<text x="38.4" y="170.5">5</text>
<text x="42.3" y="170.5">N</text>
<text x="136.8" y="174" transform="rotate(-90 136.8 174)">U1</text>
<text x="140.7" y="173.8" transform="rotate(-90 140.7 173.8)">V1</text>
<text x="144.8" y="173.8" transform="rotate(-90 144.8 173.8)">W1</text>
<text x="148.8" y="174" transform="rotate(-90 148.8 174)">PE</text>
<text x="286.8" y="174" transform="rotate(-90 286.8 174)">U1</text>
<text x="290.7" y="173.8" transform="rotate(-90 290.7 173.8)">V1</text>
<text x="294.8" y="173.8" transform="rotate(-90 294.8 173.8)">W1</text>
<text x="298.7" y="174" transform="rotate(-90 298.7 174)">PE</text>
<text x="302.8" y="174" transform="rotate(-90 302.8 174)">PE</text>
<text x="16.4" y="180">C 16A</text>
<text x="30.5" y="182">2</text>
<text x="34.5" y="182">4</text>
<text x="38.4" y="182">6</text>
<text x="42.3" y="182">N</text>
<text x="32.7" y="210" transform="rotate(-90 32.7 210)">L1</text>
<text x="36.7" y="210" transform="rotate(-90 36.7 210)">L2</text>
<text x="40.8" y="210" transform="rotate(-90 40.8 210)">L3</text>
<text x="44.7" y="210" transform="rotate(-90 44.7 210)">N</text>
<text x="48.8" y="210" transform="rotate(-90 48.8 210)">PE</text>
<text x="52.8" y="210" transform="rotate(-90 52.8 210)">PE</text>
<text x="58.7" y="233">Massebolzen M5</text>
<text x="136.2" y="245.7">3~</text>
<text x="136.8" y="242">M</text>
<text x="286.2" y="245.7">3~</text>
<text x="286.8" y="242">M</text>
<text x="132.3" y="255.5">P=</text>
<text x="132.3" y="252">U=3x</text>
<text x="144.9" y="255.5">kW /</text>
<text x="145" y="252">V /</text>
<text x="153.3" y="252">Hz</text>
<text x="158.5" y="255.5">A</text>
<text x="282.3" y="255.5">P=</text>
<text x="282.3" y="252">U=3x</text>
<text x="294.9" y="255.5">kW /</text>
<text x="295" y="252">V /</text>
<text x="303.3" y="252">Hz</text>
<text x="308.5" y="255.5">A</text>
<text x="132.3" y="259">n=</text>
<text x="144.8" y="259">U/min</text>
<text x="282.3" y="259">n=</text>
<text x="294.8" y="259">U/min</text>
<text x="386.8" y="281">Next</text>
<text x="386.8" y="276.3">Blatt</text>
<text x="399.2" y="276.2">3</text>
<text x="399.2" y="281.1">4</text>
<text x="405" y="276.3">/ 15</text>
</g>
<g font-size="2.3">
<text x="374.2" y="12.5">-F5:1</text>
<text x="373.7" y="28.5">-F5:N</text>
<text x="371.2" y="32.5">-XS2:PE</text>
<text x="356.7" y="42">-XDQ:0.4</text>
<text x="370" y="54">-X0V/-</text>
<text x="325" y="74.3" transform="rotate(-90 325 74.3)">PE</text>
<text x="115.8" y="83">M1 Rechtslauf</text>
<text x="167.8" y="83">M1 Linkslauf</text>
<text x="385.4" y="101">Schirmklemme</text>
<text x="325" y="103.4" transform="rotate(-90 325 103.4)">PE</text>
<text x="331" y="103.2" transform="rotate(-90 331 103.2)">1</text>
<text x="337" y="103" transform="rotate(-90 337 103)">2</text>
<text x="343" y="103.1" transform="rotate(-90 343 103.1)">3</text>
<text x="349" y="103" transform="rotate(-90 349 103)">4</text>
<text x="355" y="103.1" transform="rotate(-90 355 103.1)">5</text>
<text x="361" y="103" transform="rotate(-90 361 103)">6</text>
<text x="365" y="102.5" transform="rotate(-90 365 102.5)">-W5</text>
<text x="367.3" y="102.7" transform="rotate(-90 367.3 102.7)">10x0,75mm²</text>
<text x="29.5" y="160.7" transform="rotate(-90 29.5 160.7)">1.50 mm²</text>
<text x="33.5" y="160.7" transform="rotate(-90 33.5 160.7)">1.50 mm²</text>
<text x="37.5" y="160.7" transform="rotate(-90 37.5 160.7)">1.50 mm²</text>
<text x="41.5" y="160.7" transform="rotate(-90 41.5 160.7)">1.50 mm²</text>
<text x="29.5" y="164.8" transform="rotate(-90 29.5 164.8)">sw</text>
<text x="33.5" y="164.8" transform="rotate(-90 33.5 164.8)">sw</text>
<text x="37.5" y="164.8" transform="rotate(-90 37.5 164.8)">sw</text>
<text x="41.5" y="163.9" transform="rotate(-90 41.5 163.9)">bl</text>
<text x="309.4" y="163">Schirmklemme</text>
<text x="29.5" y="194.7" transform="rotate(-90 29.5 194.7)">1.50 mm²</text>
<text x="33.5" y="194.7" transform="rotate(-90 33.5 194.7)">1.50 mm²</text>
<text x="37.5" y="194.7" transform="rotate(-90 37.5 194.7)">1.50 mm²</text>
<text x="41.5" y="197.9" transform="rotate(-90 41.5 197.9)">bl</text>
<text x="41.5" y="194.7" transform="rotate(-90 41.5 194.7)">1.50 mm²</text>
<text x="45.5" y="194.7" transform="rotate(-90 45.5 194.7)">1.50 mm²</text>
<text x="29.5" y="198.8" transform="rotate(-90 29.5 198.8)">sw</text>
<text x="33.5" y="198.8" transform="rotate(-90 33.5 198.8)">sw</text>
<text x="37.5" y="198.8" transform="rotate(-90 37.5 198.8)">sw</text>
<text x="45.5" y="200.9" transform="rotate(-90 45.5 200.9)">gn/ge</text>
<text x="133" y="201.2" transform="rotate(-90 133 201.2)">1</text>
<text x="137" y="201" transform="rotate(-90 137 201)">2</text>
<text x="141" y="201.1" transform="rotate(-90 141 201.1)">3</text>
<text x="145" y="201.1" transform="rotate(-90 145 201.1)">ge/gn</text>
<text x="149" y="200.5" transform="rotate(-90 149 200.5)">-W2</text>
<text x="151.3" y="200.5" transform="rotate(-90 151.3 200.5)">4x1.5mm²</text>
<text x="283" y="201.2" transform="rotate(-90 283 201.2)">1</text>
<text x="287" y="201" transform="rotate(-90 287 201)">2</text>
<text x="291" y="201.1" transform="rotate(-90 291 201.1)">3</text>
<text x="295" y="201.1" transform="rotate(-90 295 201.1)">ge/gn</text>
<text x="299" y="200.5" transform="rotate(-90 299 200.5)">-W3</text>
<text x="301.3" y="200.5" transform="rotate(-90 301.3 200.5)">4x1.5mm²</text>
<text x="29" y="225.3" transform="rotate(-90 29 225.3)">sw</text>
<text x="33" y="224.9" transform="rotate(-90 33 224.9)">bn</text>
<text x="37" y="224.7" transform="rotate(-90 37 224.7)">gr</text>
<text x="41" y="224.4" transform="rotate(-90 41 224.4)">bl</text>
<text x="45" y="224.4" transform="rotate(-90 45 224.4)">ge/gn</text>
<text x="49" y="224.5" transform="rotate(-90 49 224.5)">-W1</text>
<text x="51.3" y="224.6" transform="rotate(-90 51.3 224.6)">5x1.5mm²</text>
<text x="64.8" y="228.3">Montageplatte</text>
<text x="305.5" y="229">Metall Verschraubung</text>
<text x="306.2" y="232">mit Schirmanschluss</text>
<text x="29.5" y="241.2" transform="rotate(-90 29.5 241.2)">L1</text>
<text x="33.5" y="241.2" transform="rotate(-90 33.5 241.2)">L2</text>
<text x="37.5" y="241.2" transform="rotate(-90 37.5 241.2)">L3</text>
<text x="41.5" y="241.2" transform="rotate(-90 41.5 241.2)">N</text>
<text x="45.5" y="241.2" transform="rotate(-90 45.5 241.2)">PE</text>
</g>
<g font-size="2.3" fill="#4848ff">
<text x="385.2" y="12.5">L1</text>
<text x="385.8" y="28.5">N</text>
<text x="384.6" y="32.5">PE</text>
<text x="372" y="42">24V/+ Freigabe FU</text>
<text x="382.7" y="54">0V/-</text>
<text x="367.8" y="80">PE</text>
<text x="299.8" y="146">PE</text>
<text x="301.8" y="180">PE</text>
<text x="301.8" y="214">PE</text>
</g>
<text font-size="2.1" x="57" y="210">ge/gn 6,00mm²</text>
<g font-size="1.8">
<text x="134.4" y="227">U1</text>
<text x="138.6" y="227">V1</text>
<text x="142.5" y="227">W1</text>
<text x="146.4" y="227">PE</text>
<text x="284.4" y="227">U1</text>
<text x="288.6" y="227">V1</text>
<text x="292.5" y="227">W1</text>
<text x="296.4" y="227">PE</text>
<text x="134.5" y="235">W2</text>
<text x="138.4" y="235">U2</text>
<text x="142.6" y="235">V2</text>
<text x="284.5" y="235">W2</text>
<text x="288.4" y="235">U2</text>
<text x="292.6" y="235">V2</text>
</g>
</svg>
